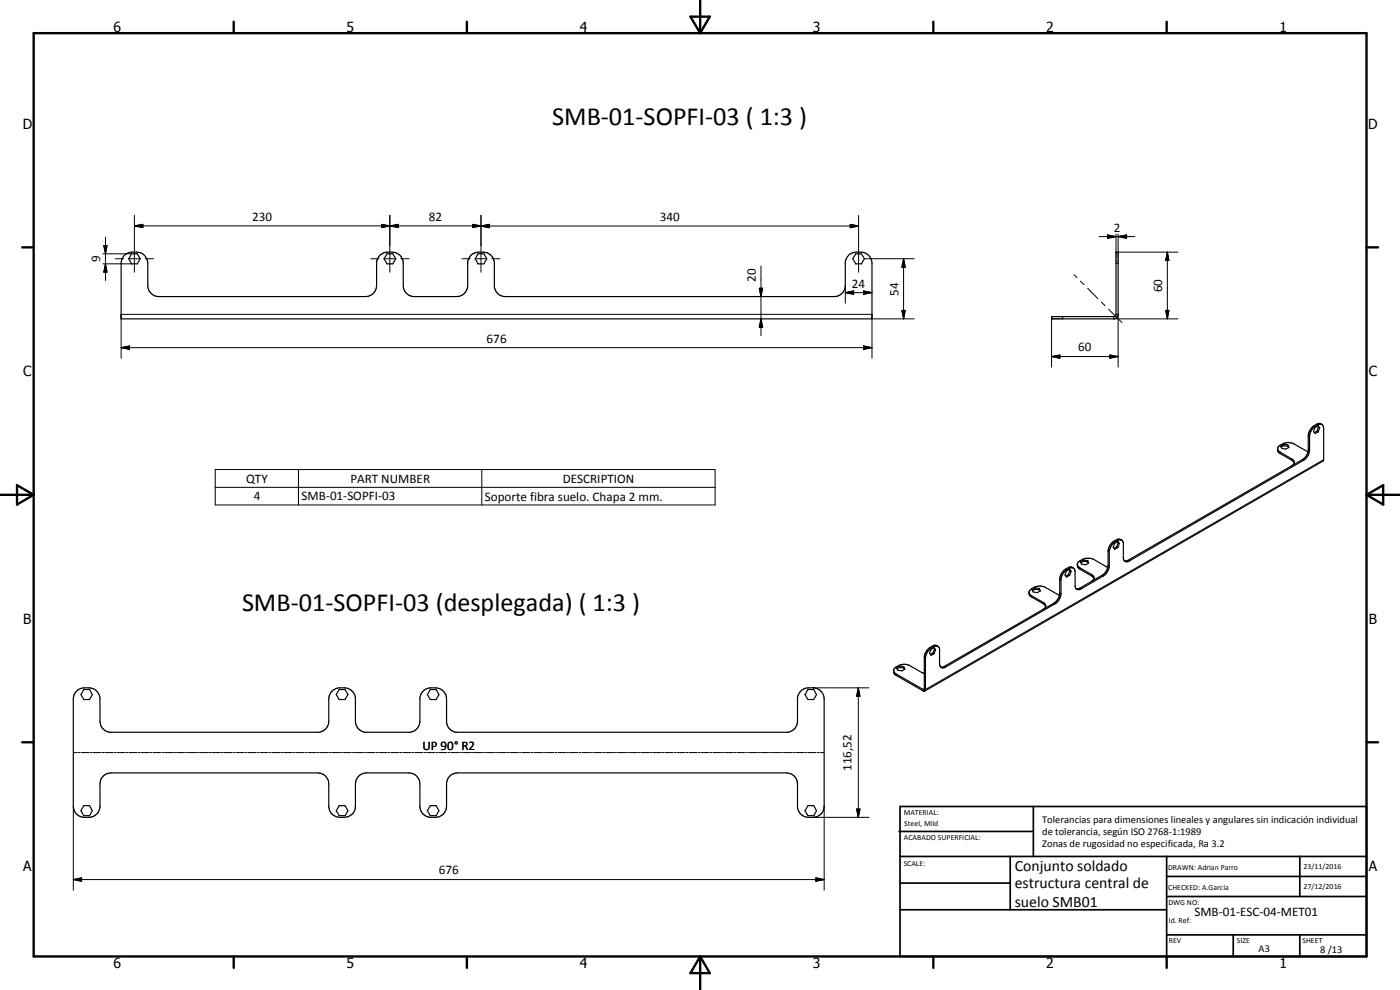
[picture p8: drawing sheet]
<svg xmlns="http://www.w3.org/2000/svg" width="420mm" height="297mm" viewBox="0 0 420 297" stroke-linecap="round" stroke-linejoin="round" font-family="sans-serif">
<g fill="none" stroke="#000" stroke-width=".35">
<path d="M37.3 76.6a4.5 4.5 0 0 1 4.1-.9 3.3 3.3 0 0 1 3 3.3v6.6a3.3 3.3 0 0 0 3.3 3.4h62a3.3 3.3 0 0 0 3.3-3.4v-6.6a3.3 3.3 0 0 1 3.4-3.4 3.6 3.6 0 0 1 4.6 3.4v6.6a3.3 3.3 0 0 0 3.4 3.4h12.6a3.3 3.3 0 0 0 3.4-3.4v-7.1a3.3 3.3 0 0 1 3.3-2.9 3.6 3.6 0 0 1 4.6 2.9l.1 7.6a3.3 3.3 0 0 0 3.3 2.9h98.6a3.3 3.3 0 0 0 3.4-3.4v-7.1a3.7 3.7 0 0 1 4.6-2.9 3.3 3.3 0 0 1 3.4 3.4v16.7h-225.3v-16.7l.2-1.3zM39.5 76.2h1.7l.9 1.4-.9 1.6h-1.7l-.9-1.6zM116.2 76.2h1.7l.9 1.4-.9 1.6h-1.7l-.9-1.6zM143.5 76.2h1.7l.9 1.4-.9 1.6h-1.7l-.9-1.6zM256.8 76.2h1.7l.9 1.4-.9 1.6h-1.7l-.9-1.6zM334.9 75.6h.7v19l-.4 .6-.9 .5h-18.7v-.7h18.8l.3-.2 .2-.5zM383.4 134.7l.6 .8 3.7 2.2a1.06 1.06 0 0 1 .7 1 1.06 1.06 0 0 1-.7 1M385.2 133.3l1.3 .2M385.2 133.3l-.9 .5 .4 .7 1.2 .2 .9-.5-.3-.7M385.2 133.3v.4M385.2 133.7l1.3 .2M385.2 133.7l-.7 .5"/>
<path d="M386.5 133.5v.4M386.5 133.9l.2 .4M392.5 135.6l-4.1-2.4a3.8 3.8 0 0 0-5 1.3 1.29 1.29 0 0 0 .8 1.6l3.7 2.1 .5 .7M395.3 129.4l-.8 .4M395.3 129.4l.3 .2M395.4 127.8l.3 .4M395.7 128.2l-.4 1.2M395.7 128.2l.4 .2M396.1 128.4l-.5-.6-.9 .5-.5 1.2 .5 .6 .9-.5M396.1 128.4l-.5 1.2M396.7 127.4l-.5-.3a3.8 3.8 0 0 0-3.6 3.6v4.4a4 4 0 0 1-1.7 2.8l-52.6 30.3-.8 .1M308.8 177.8l.5 .8 3.8 2.2a1.06 1.06 0 0 1 .8 1 1.06 1.06 0 0 1-.8 1"/>
<path d="M310.7 176.4l-1 .5 .4 .7 1.2 .2 .9-.5-.3-.7M310.7 176.4l1.2 .2M310.7 176.8l-.8 .4M310.7 176.4v.4M310.7 176.8l1.2 .2M311.9 176.6v.4M311.9 177l.2 .4M318 178.6l-4.2-2.3a3.8 3.8 0 0 0-5 1.3l.1 .7 .2 .5 4.2 2.5 .5 .7M320.6 172.4l-.7 .5M320.6 172.4l.4 .2M320.8 170.9l.3 .3M321.1 171.2l-.5 1.2"/>
<path d="M321.1 171.2l.4 .2M321.5 171.4l-.5 1.2M321.5 171.4l-.5-.6-.9 .5-.5 1.2 .5 .6 .9-.5M322.1 170.4l-.5-.2a3.8 3.8 0 0 0-3.6 3.6v4.4a4.1 4.1 0 0 1-1.7 2.8l-32.9 18.9-1 .3M323.3 169.4l.3 .7 .5 .2 3.5 2.1a1.07 1.07 0 0 1 .7 1 1.07 1.07 0 0 1-.7 1M325.2 168l-1 .5 .4 .7 1.2 .3 .9-.6-.3-.7M325.2 168l1.2 .2M325.2 168.4l-.8 .4M325.2 168v.4M325.2 168.4l1.2 .2M326.4 168.2v.4M326.4 168.6l.2 .4"/>
<path d="M332.4 170.2l-4.1-2.3a4 4 0 0 0-4.8 .9 1.42 1.42 0 0 0 .6 2l3.7 2.1 .5 .7M335.1 164.1l-.8 .4M335.1 164.1l.4 .2M335.3 162.5l.3 .4M335.6 162.9l-.5 1.2M335.6 162.9l.3 .2M335.9 163.1l-.4 1.2M335.9 163.1l-.4-.7-1 .6-.4 1.1 .4 .7 1-.5M336.6 162.1l-.4-.3a3.7 3.7 0 0 0-3.6 3.3v4.4a3.8 3.8 0 0 1-1.8 3.1l-6.7 3.9-1.1 .2M270 199.8l1.2 .2M270 199.8l-.9 .6 .3 .7 1.3 .2 .9-.5-.4-.8M270 199.8v.4"/>
<path d="M280 195.9l-.8 .4M280 195.9l.3 .2M280.2 194.4l.2 .3M280.4 194.7l-.4 1.2M280.4 194.7l.4 .2M280.8 194.9l-.5-.6-.9 .5-.4 1.2 .4 .6 .9-.5M280.8 194.9l-.5 1.2M281.5 193.9l-.5-.3a3.9 3.9 0 0 0-3.6 3.4l-.1 9.9-8.6-4.8-.5-.8M22.7 207.7a4.7 4.7 0 0 1 6.6 0l.7 1.6v7.1a3.3 3.3 0 0 0 2.9 3.3h62.9a3.4 3.4 0 0 0 2.9-3.3v-6.7a3.6 3.6 0 0 1 4.6-3.3 3.3 3.3 0 0 1 3.4 3.3v6.7a3.3 3.3 0 0 0 2.8 3.3h13.6a3.4 3.4 0 0 0 2.9-3.3v-7.1a3.7 3.7 0 0 1 4.7-2.9 3.4 3.4 0 0 1 3.3 3.3v7.1a3.4 3.4 0 0 0 2.9 2.9h99.5a3.4 3.4 0 0 0 2.9-3.3v-7.1a3.6 3.6 0 0 1 4.7-2.9 3.3 3.3 0 0 1 3.3 3.3v32.2a3.3 3.3 0 0 1-3.3 3.3 3.9 3.9 0 0 1-4-1.3l-.7-1.6v-7.1a3.3 3.3 0 0 0-3.3-3.3h-98.7a3.3 3.3 0 0 0-3.3 2.9v7.1a3.3 3.3 0 0 1-3.3 3.3 3.7 3.7 0 0 1-4.7-2.9v-7.1a3.3 3.3 0 0 0-3.3-3.3h-12.7a3.3 3.3 0 0 0-3.3 3.3v6.7a3.7 3.7 0 0 1-4.7 3.3 3.3 3.3 0 0 1-3.3-3.3v-6.7a3.3 3.3 0 0 0-3.4-3.3h-62a3.3 3.3 0 0 0-3.3 3.3v7.1a4.3 4.3 0 0 1-7 2l-.6-.7-.4-1.7v-32.2l.1-.9zM25.1 206.9h1.8l.8 1.5-.8 1.5h-1.8l-.8-1.5zM101.8 206.9h1.7l.9 1.5-.9 1.5h-1.7l-.9-1.5zM129.1 206.9h1.8l.8 1.5-.8 1.5h-1.8l-.8-1.5z"/>
<path d="M242.5 206.9h1.7l.9 1.5-.9 1.5h-1.7l-.9-1.5zM270 200.2l1.2 .2M270 200.2l-.8 .5M271.2 200v.4M271.2 200.4l.2 .4M277.4 202.1l-4.3-2.3a3.7 3.7 0 0 0-4.9 1.3 1.32 1.32 0 0 0 .7 1.5l8.6 4.8 .2-.3v-9.6a3.8 3.8 0 0 1 3.7-3.7l.6 1v4.3a1.09 1.09 0 0 0 .5 1.2 1.09 1.09 0 0 0 1.2-.1l32.9-19.1a4 4 0 0 0 1.8-3v-4.4a3.8 3.8 0 0 1 3.6-3.3l.5 .4 .2 .8v4.3a1.08 1.08 0 0 0 .6 1 1.08 1.08 0 0 0 1.1-.2l6.7-3.9a4 4 0 0 0 1.8-2.7v-4.7a3.8 3.8 0 0 1 3.6-3.4l.6 .9v4.7a1.07 1.07 0 0 0 .7 .9 1.07 1.07 0 0 0 1.1-.2l52.3-30.2a3.9 3.9 0 0 0 1.8-3.1v-4.3a3.9 3.9 0 0 1 3.7-3.4l.4 .5 .1 .7-.1 9.8-119.6 69M25.1 241.7h1.8l.8 1.5-.8 1.5h-1.8l-.8-1.5zM101.8 241.7h1.7l.9 1.5-.9 1.5h-1.7l-.9-1.5zM129.1 241.7h1.8l.8 1.5-.8 1.5h-1.8l-.8-1.5zM242.5 241.7h1.7l.9 1.5-.9 1.5h-1.7l-.9-1.5z"/>
</g>
<g fill="none" stroke="#000" stroke-width=".3">
<path d="M30.9 76.2h8.6M30.9 79.2h8.6M31.1 73.7h1l-.4 2.5zM31.7 79.2l.4 2.5h-1zM31.7 71.2v13M34.6 77.6h2.5M38.6 77.6h3.5M40.3 67.8l2.6-.5v1zM40.3 67.8h104M40.3 64.6v17.1M43.6 77.6h2.5M111.3 77.6h2.5"/>
<path d="M114.5 67.3l2.5 .5-2.5 .5zM115.3 77.6h3.5M117 67.8l2.5-.5v1zM117 64.6v17.1M120.3 77.6h2.5M138.6 77.6h2.5M141.8 67.3l2.5 .5-2.5 .5zM142.6 77.6h3.5M144.3 67.8l2.5-.5v1zM144.3 64.6v17.1M144.3 67.8h113.4M147.6 77.6h2.5"/>
<path d="M228.4 79.8v20.9M255.2 67.3l2.5 .5-2.5 .5zM257.7 64.6v17.1M259.4 77.6h15M271.2 77.6l.5 2.6h-1zM271.2 77.6v18.1M329.9 71h10.7M332.4 70.5l2.5 .5-2.5 .5zM334.9 79h.7M334.9 70.2v5.4M335.6 71l2.5-.5v1zM335.6 70.2v5.4h17.9"/>
<path d="M350.3 75.6l.5 2.5h-1zM350.3 75.6v20.1M227.9 86.5h1l-.5 2.5zM228.4 95.7l.5 2.5h-1zM253.7 87.8l2.5-.5v1zM253.7 87.8h8M253.7 85.6v5.4M259.2 87.3l2.5 .5-2.5 .5zM261.7 95.7h12.7M270.7 93.1h1l-.5 2.6zM315.6 95.7v14.5M318.9 95v.7"/>
<path d="M322.4 82.4l.8 .9M324.3 84.4l1 1M326.4 86.5l.9 .9M327.2 87.3l2.3 2.3M330.5 90.6l1.1 1.1M332.7 92.8l4 4M334.3 95v.7h1.1M334.9 94.3h.7v1.2M335.6 95.8v14.4M335.7 95.7h17.8M349.8 93.1h1l-.5 2.6zM36.4 104.3l2.5-.5v1z"/>
<path d="M36.4 107.5v-13.2h225.3v13.2M36.4 104.3h225.3M259.2 103.8l2.5 .5-2.5 .5zM315.6 107l2.5-.5v1zM315.6 107h20M333.1 106.5l2.5 .5-2.5 .5zM384.2 135.6v.5M387.7 137.7v.4M390.9 137.9l.3 .2M392.6 130.7l.4 .3M392.6 134.8l.4 .2M394.4 127.7l.4 .2"/>
<path d="M395.1 127.3l.4 .2M397.2 137.9l-119.5 69-.3-.2-.3 .2v.4M64.6 140.9h150v10.6h-150zM64.6 146.2h150M89.6 140.9v10.6M144.6 140.9v10.6M309.6 178.7v.4M318 173.8l.4 .2M318 177.9l.4 .2M319.8 170.8l.4 .2M320.5 170.3l.4 .3M324.1 170.3v.5"/>
<path d="M324.1 176.5l.3 .2M327.6 172.4v.4M330.8 172.6l.3 .2M332.6 165.5l.3 .2M332.6 169.5l.3 .2M334.3 162.4l.4 .2M335 162l.4 .2M338.5 168.1l.4 .2M277.4 197.3l.3 .2M279.2 194.2l.3 .2M279.9 193.8l.3 .3M283.4 199.9l.3 .3"/>
<path d="M313.1 180.8v.3M316.3 181l.3 .1M244 206.4h16.8M257.6 206.4l.5 2.5h-1zM257.6 206.4v38.8M268.9 202.2v.4M22 225.8h1.2M23.5 225.8h.6M24.4 225.8h2.4M27.1 225.8h.6M28 225.8h2.3M30.6 225.8h.7"/>
<path d="M31.5 225.8h2.4M34.2 225.8h.6M35.1 225.8h2.4M37.8 225.8h.6M38.7 225.8h2.4M41.4 225.8h.6M42.3 225.8h2.4M44.9 225.8h.6M45.9 225.8h2.3M48.5 225.8h.6M49.4 225.8h2.4M52.1 225.8h.6"/>
<path d="M53 225.8h2.4M55.7 225.8h.6M56.6 225.8h2.4M59.3 225.8h.5M60.1 225.8h2.5M62.8 225.8h.6M63.7 225.8h2.4M66.4 225.8h.6M67.3 225.8h2.4M70 225.8h.6M70.9 225.8h2.4M73.6 225.8h.6"/>
<path d="M74.5 225.8h2.4M77.2 225.8h.6M78.1 225.8h2.3M80.7 225.8h.6M81.6 225.8h2.4M84.3 225.8h.6M85.2 225.8h2.4M87.9 225.8h.6M88.8 225.8h2.3M91.5 225.8h.5M92.4 225.8h2.3M95 225.8h.6"/>
<path d="M95.9 225.8h2.4M98.6 225.8h.6M99.5 225.8h2.4M102.2 225.8h.6M103.1 225.8h2.3M105.7 225.8h.7M106.6 225.8h2.4M109.3 225.8h.6M110.2 225.8h2.4M112.9 225.8h.6M113.8 225.8h2.4M116.5 225.8h.6"/>
<path d="M117.4 225.8h2.4M120 225.8h.7M121 225.8h2.3M123.6 225.8h.6M124.5 225.8h2.4M127.2 225.8h.6M128.1 225.8h2.4M130.8 225.8h.6M131.7 225.8h2.4M134.4 225.8h.5M135.3 225.8h2.4M138 225.8h.5"/>
<path d="M138.8 225.8h2.5M141.5 225.8h.6M142.4 225.8h2.4M145.1 225.8h.6M146 225.8h2.4M148.7 225.8h.6M149.6 225.8h2.4M152.3 225.8h.6M153.2 225.8h2.3M155.9 225.8h.5M156.7 225.8h2.4M159.4 225.8h.6"/>
<path d="M160.3 225.8h2.4M163 225.8h.6M163.9 225.8h2.4M166.6 225.8h.6M167.5 225.8h2.3M170.1 225.8h.6M171 225.8h2.4M173.7 225.8h.6M174.6 225.8h2.4M177.3 225.8h.6M178.2 225.8h2.3M180.9 225.8h.6"/>
<path d="M181.8 225.8h2.3M184.4 225.8h.6M185.3 225.8h2.4M188 225.8h.6M188.9 225.8h2.4M191.6 225.8h.6M192.5 225.8h2.4M195.1 225.8h.7M196.1 225.8h2.3M198.7 225.8h.6M199.6 225.8h2.4M202.3 225.8h.6"/>
<path d="M203.2 225.8h2.4M205.9 225.8h.6M206.8 225.8h2.4M209.5 225.8h.6M210.4 225.8h2.4M213.1 225.8h.5M213.9 225.8h2.5M216.6 225.8h.6M217.5 225.8h2.4M220.2 225.8h.6M221.1 225.8h2.4M223.8 225.8h.6"/>
<path d="M224.7 225.8h2.4M227.4 225.8h.6M228.2 225.8h2.5M231 225.8h.6M231.8 225.8h2.4M234.5 225.8h.6M235.4 225.8h2.4M238.1 225.8h.6M239 225.8h2.4M241.7 225.8h.6M242.6 225.8h2.3M245.3 225.8h.5"/>
<path d="M246.2 225.8h1.1M22 241.9v25.2M244 245.2h16.8M247.3 241.9v25.2M257.1 242.7h1l-.5 2.5zM22 263.9l2.5-.5v1zM22 263.9h225.3M244.8 263.4l2.5 .5-2.5 .5z"/>
</g>
<g fill="none" stroke="#000" stroke-width=".71">
<path d="M10.1 9.9h400v277.1h-400zM70.1 6.5v3.4M140.1 6.5v3.4M207.2 5h5.8l-2.9 4.9zM210.1 0v9.9M280.1 6.5v3.4M350.1 6.5v3.4M6.7 74.2h3.4M410.1 74.2h3.5M.1 148.5h10M5.1 145.6l5 2.9-5 2.9zM410.1 148.5h10"/>
<path d="M410.1 148.5l5-2.9v5.8zM6.7 222.7h3.4M410.1 222.7h3.5M70.1 287v3.4M140.1 287v3.4M210.1 287v10M210.1 287l2.9 5h-5.8zM280.1 287v3.4M350.1 287v3.4"/>
</g>
<g fill="none" stroke="#000" stroke-width=".51">
<path d="M269.8 249.5h40.3M270.1 242h140v45h-140zM270.1 257h140M303.2 257v16M310.1 242v15M350.1 257v30M390.1 257v12M270.1 265h33.1M270.1 273h80M350.1 269h60M350.1 263h60M350.1 280.5h60"/>
<path d="M370.1 280.5v6.5M390.1 280.5v6.5"/>
</g>
<g fill="#000">
<path d="M31.1 73.7h1l-.4 2.5zM40.3 67.8l2.6-.5v1zM114.5 67.3l2.5 .5-2.5 .5zM117 67.8l2.5-.5v1zM141.8 67.3l2.5 .5-2.5 .5zM144.3 67.8l2.5-.5v1zM255.2 67.3l2.5 .5-2.5 .5zM332.4 70.5l2.5 .5-2.5 .5zM335.6 71l2.5-.5v1zM350.3 75.6l.5 2.5h-1zM31.7 79.2l.4 2.5h-1zM227.9 86.5h1l-.5 2.5z"/>
<path d="M228.4 95.7l.5 2.5h-1zM253.7 87.8l2.5-.5v1zM259.2 87.3l2.5 .5-2.5 .5zM270.7 93.1h1l-.5 2.6zM271.2 77.6l.5 2.6h-1zM349.8 93.1h1l-.5 2.6zM36.4 104.3l2.5-.5v1zM259.2 103.8l2.5 .5-2.5 .5zM315.6 107l2.5-.5v1zM333.1 106.5l2.5 .5-2.5 .5zM257.6 206.4l.5 2.5h-1zM257.1 242.7h1l-.5 2.5z"/>
<path d="M22 263.9l2.5-.5v1zM244.8 263.4l2.5 .5-2.5 .5z"/>
</g>
<g font-size="7.9">
<text x="165.7" y="37.4">SMB-01-SOPFI-03 ( 1:3 )</text>
<text x="72.6" y="183.3">SMB-01-SOPFI-03 (desplegada) ( 1:3 )</text>
</g>
<g font-size="4.7">
<text x="304.6" y="261.2">Conjunto soldado</text>
<text x="304.6" y="266.6">estructura central de</text>
<text x="304.6" y="272">suelo SMB01</text>
</g>
<g font-size="4.2">
<text x="34" y="9.6">6</text>
<text x="104" y="9.6">5</text>
<text x="174" y="9.6">4</text>
<text x="244" y="9.6">3</text>
<text x="314" y="9.6">2</text>
<text x="384" y="9.6">1</text>
<text x="6.8" y="38.7">D</text>
<text x="410.6" y="38.7">D</text>
<text x="7" y="112.9">C</text>
<text x="410.8" y="112.9">C</text>
<text x="7" y="187.1">B</text>
<text x="410.8" y="187.1">B</text>
<text x="7" y="261.4">A</text>
<text x="410.8" y="261.4">A</text>
<text x="34" y="290.4">6</text>
<text x="104" y="290.4">5</text>
<text x="174" y="290.4">4</text>
<text x="244" y="290.4">3</text>
<text x="314" y="290.4">2</text>
<text x="384" y="290.4">1</text>
</g>
<g font-size="3.9">
<text x="75.7" y="66.3">230</text>
<text x="128.7" y="66.3">82</text>
<text x="198.1" y="66.3">340</text>
<text x="334.3" y="69.5">2</text>
<text x="30.1" y="78.7" transform="rotate(-90 30.1 78.7)">9</text>
<text x="226.8" y="84.5" transform="rotate(-90 226.8 84.5)">20</text>
<text x="255.7" y="86.3">24</text>
<text x="269.6" y="88.7" transform="rotate(-90 269.6 88.7)">54</text>
<text x="348.8" y="87.7" transform="rotate(-90 348.8 87.7)">60</text>
<text x="146" y="102.8">676</text>
<text x="323.6" y="105.5">60</text>
<text x="73.9" y="144.8">QTY</text>
<text x="105.1" y="144.8">PART NUMBER</text>
<text x="168.9" y="144.8">DESCRIPTION</text>
<text x="76.1" y="150.1">4</text>
<text x="90.5" y="150.1">SMB-01-SOPFI-03</text>
<text x="145.5" y="150.2">Soporte fibra suelo. Chapa 2 mm.</text>
<text x="126.8" y="225">UP 90° R2</text>
<text x="255.5" y="231.3" transform="rotate(-90 255.5 231.3)">116,52</text>
<text x="131.7" y="262.3">676</text>
<text x="358.5" y="275">SMB-01-ESC-04-MET01</text>
</g>
<g font-size="3.1">
<text x="312.7" y="246.8">Tolerancias para dimensiones lineales y angulares sin indicación individual</text>
<text x="312.7" y="250.4">de tolerancia, según ISO 2768-1:1989</text>
<text x="312.7" y="254">Zonas de rugosidad no especificada, Ra 3.2</text>
<text x="377.7" y="285.6">A3</text>
<text x="396.2" y="285.9">8 /13</text>
</g>
<g font-size="2.4">
<text x="271.2" y="244.4">MATERIAL:</text>
<text x="271.3" y="252">ACABADO SUPERFICIAL:</text>
<text x="271.4" y="247.9">Steel, Mild</text>
<text x="271.2" y="259.7">SCALE:</text>
<text x="350.6" y="261">DRAWN: Adrian Parro</text>
<text x="391.2" y="260.6">23/11/2016</text>
<text x="350.6" y="267.1">CHECKED: A.García</text>
<text x="391.2" y="266.7">27/12/2016</text>
<text x="350.6" y="271.4">DWG NO:</text>
<text x="350.8" y="276.9">Id. Ref:</text>
<text x="350.8" y="282.8">REV</text>
<text x="371.2" y="282.9">SIZE</text>
<text x="390.9" y="282.9">SHEET</text>
</g>
</svg>
